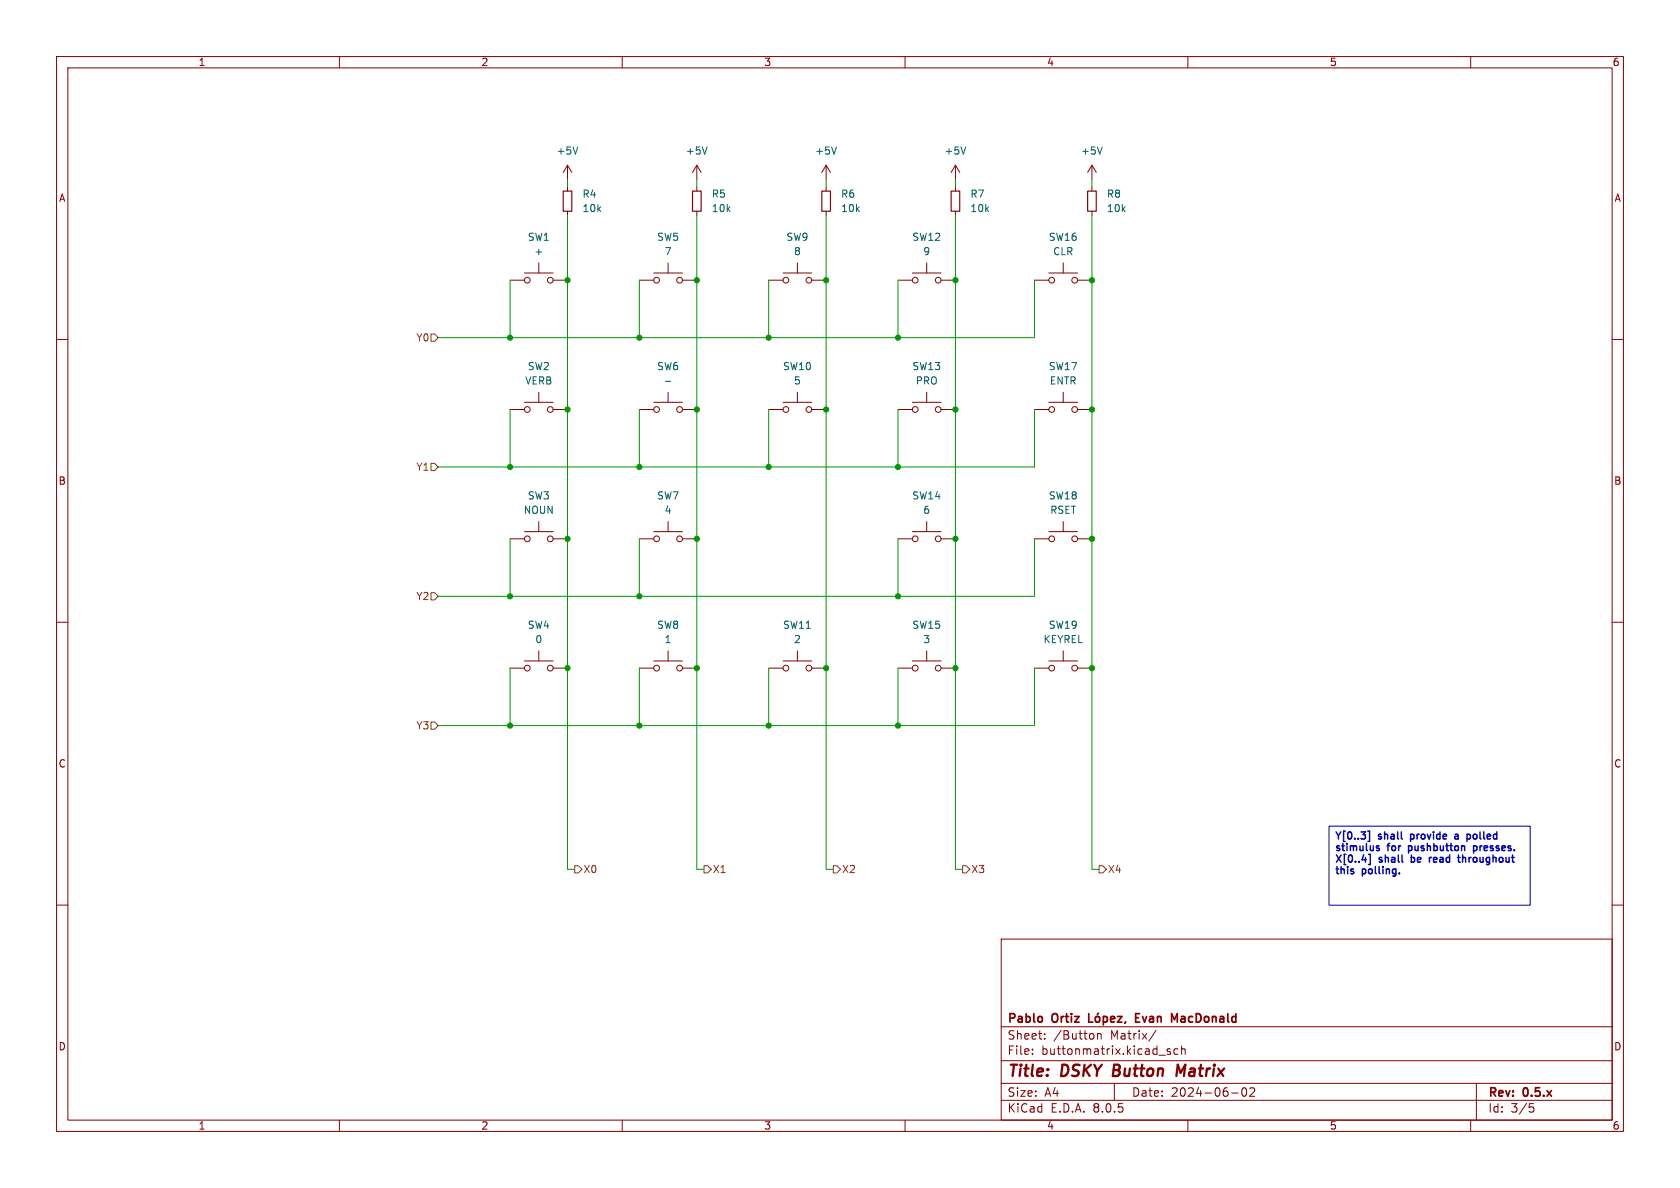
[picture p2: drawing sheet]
<svg xmlns="http://www.w3.org/2000/svg" width="297mm" height="210mm" viewBox="0 0 297 210" stroke-linecap="round" stroke-linejoin="round" font-family="sans-serif">
<g fill="none" stroke="#840000" stroke-width=".18">
<path d="M10 10h277v190h-277zM12 12h273v186h-273zM60 10v2M110 10v2M160 10v2M210 10v2M260 10v2M100.3 29.2v2.6M100.3 33v.8M100.3 37.3v.8M100.3 29.2l-.7 1.3M100.3 29.2l.8 1.3"/>
<path d="M123.2 29.2l-.8 1.3M123.2 29.2v2.6M123.2 33v.8M123.2 37.3v.8M123.2 29.2l.8 1.3M146 29.2l-.7 1.3M146 29.2v2.6M146 33v.8M146 37.3v.8M146 29.2l.8 1.3M168.9 29.2v2.6M168.9 33v.8"/>
<path d="M168.9 37.3v.8M168.9 29.2l-.8 1.3M168.9 29.2l.8 1.3M193 29.2l-.7 1.3M193 29.2v2.6M193 33v.8M193 37.3v.8M193 29.2l.8 1.3M10 60h2M90.2 49.5h2.5M92.7 48.3h5.1M95.2 46.5v1.8"/>
<path d="M97.8 49.5h2.5M113 49.5h2.6M115.6 48.3h5M118.1 46.5v1.8M120.6 49.5h2.6M135.9 49.5h2.5M138.4 48.3h5.1M141 46.5v1.8M143.5 49.5h2.5M158.7 49.5h2.6M161.3 48.3h5.1M163.8 46.5v1.8"/>
<path d="M166.4 49.5h2.5M182.9 49.5h2.5M185.4 48.3h5.1M188 46.5v1.8M190.5 49.5h2.5M285 60h2M90.2 72.4h2.5M92.7 71.1h5.1M95.2 69.3v1.8M97.8 72.4h2.5M113 72.4h2.6M115.6 71.1h5"/>
<path d="M118.1 69.3v1.8M120.6 72.4h2.6M135.9 72.4h2.5M138.4 71.1h5.1M141 69.3v1.8M143.5 72.4h2.5M158.7 72.4h2.6M161.3 71.1h5.1M163.8 69.3v1.8M166.4 72.4h2.5M182.9 72.4h2.5M185.4 71.1h5.1"/>
<path d="M188 69.3v1.8M190.5 72.4h2.5M90.2 95.3h2.5M92.7 94h5.1M95.2 92.2v1.8M97.8 95.3h2.5M113 95.3h2.6M115.6 94h5M118.1 92.2v1.8M120.6 95.3h2.6M158.7 95.3h2.6M161.3 94h5.1"/>
<path d="M163.8 92.2v1.8M166.4 95.3h2.5M182.9 95.3h2.5M185.4 94h5.1M188 92.2v1.8M190.5 95.3h2.5M10 110h2M90.2 118.1h2.5M92.7 116.8h5.1M95.2 115.1v1.7M97.8 118.1h2.5M113 118.1h2.6"/>
<path d="M115.6 116.8h5M118.1 115.1v1.7M120.6 118.1h2.6M135.9 118.1h2.5M138.4 116.8h5.1M141 115.1v1.7M143.5 118.1h2.5M158.7 118.1h2.6M161.3 116.8h5.1M163.8 115.1v1.7M166.4 118.1h2.5M182.9 118.1h2.5"/>
<path d="M185.4 116.8h5.1M188 115.1v1.7M190.5 118.1h2.5M285 110h2M10 160h2M285 160h2M177 166h108v32h-108zM60 198v2M110 198v2M160 198v2M177 194.5h108M177 191.5h108"/>
<path d="M177 187.5h108M177 181.5h108M182.5 186.3v.1M182.5 185.5v.1M184.7 183.6v.1M184.7 182.8v.1M194 182.7v1M194 182.8l.2-.1 .4 .1 .1 .9M197 191.5v3M204.4 182.1l-1.3 2M206.9 185.5l-.4-.1-.2 .2 .1 .2 .5 .2v.3h-.6M208.2 185.5l-.4-.1-.3 .3v.4l.2 .2h.5"/>
<path d="M208.9 185.5l.2-.1 .4 .1v.9M208.9 184.9v1.5M210 198v2M217.7 193.2h1.2M219.7 192.4l.2-.1a.81 .81 0 0 1 .6 .6 .81 .81 0 0 1-.3 .8l-.2 .1a.81 .81 0 0 1-.3-1.4zM221 192.4l.5-.1 .2 .1 .1 .3-.9 1.1h.9M260 198v2M261 191.5v6.5M270.4 195.1h.7M270.5 195.7h.4l.3 .3-.2 .5-.5 .1"/>
<circle cx="93.2" cy="49.5" r=".51"/>
<circle cx="97.3" cy="49.5" r=".51"/>
<circle cx="116.1" cy="49.5" r=".51"/>
<circle cx="120.1" cy="49.5" r=".51"/>
<circle cx="138.9" cy="49.5" r=".51"/>
<circle cx="143" cy="49.5" r=".51"/>
<circle cx="161.8" cy="49.5" r=".51"/>
<circle cx="165.9" cy="49.5" r=".51"/>
<circle cx="185.9" cy="49.5" r=".51"/>
<circle cx="190" cy="49.5" r=".51"/>
<circle cx="93.2" cy="72.4" r=".51"/>
<circle cx="97.3" cy="72.4" r=".51"/>
<circle cx="116.1" cy="72.4" r=".51"/>
<circle cx="120.1" cy="72.4" r=".51"/>
<circle cx="138.9" cy="72.4" r=".51"/>
<circle cx="143" cy="72.4" r=".51"/>
<circle cx="161.8" cy="72.4" r=".51"/>
<circle cx="165.9" cy="72.4" r=".51"/>
<circle cx="185.9" cy="72.4" r=".51"/>
<circle cx="190" cy="72.4" r=".51"/>
<circle cx="93.2" cy="95.3" r=".51"/>
<circle cx="97.3" cy="95.3" r=".51"/>
<circle cx="116.1" cy="95.3" r=".51"/>
<circle cx="120.1" cy="95.3" r=".51"/>
<circle cx="161.8" cy="95.3" r=".51"/>
<circle cx="165.9" cy="95.3" r=".51"/>
<circle cx="185.9" cy="95.3" r=".51"/>
<circle cx="190" cy="95.3" r=".51"/>
<circle cx="93.2" cy="118.1" r=".51"/>
<circle cx="97.3" cy="118.1" r=".51"/>
<circle cx="116.1" cy="118.1" r=".51"/>
<circle cx="120.1" cy="118.1" r=".51"/>
<circle cx="138.9" cy="118.1" r=".51"/>
<circle cx="143" cy="118.1" r=".51"/>
<circle cx="161.8" cy="118.1" r=".51"/>
<circle cx="165.9" cy="118.1" r=".51"/>
<circle cx="185.9" cy="118.1" r=".51"/>
<circle cx="190" cy="118.1" r=".51"/>
</g>
<path d="M209.6 188.2l-.9 1.4-.5-1.4-.2 2" fill="none" stroke="#840000" stroke-width=".4"/>
<path d="M192.5 179.2v1.5h.7M193.7 179.8l.2-.1 .4 .1 .1 .6-.1 .2-.4 .1-.2-.2zM194.2 179.1l-.2 .2M195.1 179.8l.4-.1 .3 .3v.4l-.2 .2h-.5M195.1 179.7v1.5M197.6 179.7h.7l-.7 1h.7M200.8 179.9h.5M201.5 179.2h-.7v1.5h.7M207.1 179.2l.5 1.1 .5-1.1v1.5M196.3 180.2l.8-.2-.1-.2-.4-.1-.3 .2 .1 .7h.6M199 180.6l-.2 .3" fill="none" stroke="#840000" stroke-width=".3"/>
<path d="M99.6 33.8h1.5v3.5h-1.5zM122.4 33.8h1.6v3.5h-1.6zM145.3 33.8h1.5v3.5h-1.5zM168.1 33.8h1.6v3.5h-1.6zM192.3 33.8h1.5v3.5h-1.5z" fill="none" stroke="#840000" stroke-width=".2"/>
<path d="M102.1 26l-.4 1.2M125 26l-.4 1.2M147.9 26l-.5 1.2M170.7 26l-.4 1.2M194.9 26l-.5 1.2M117.6 67.4h1" fill="none" stroke="#006464" stroke-width=".18"/>
<path d="M76.2 59.1h.6l.7 .6-.7 .6h-.6zM76.2 81.9h.6l.7 .7-.7 .6h-.6zM76.2 104.8h.6l.7 .6-.7 .6h-.6zM76.2 127.6h.6l.7 .7-.7 .6h-.6zM101.6 153h.6l.7 .7-.7 .6h-.6zM124.5 153h.6l.6 .7-.6 .6h-.6zM147.3 153h.7l.6 .7-.6 .6h-.7zM170.2 153h.6l.6 .7-.6 .6h-.6zM194.3 153h.6l.7 .7-.7 .6h-.6z" fill="none" stroke="#725600" stroke-width=".18"/>
<path d="M234.9 146.1h35.6v13.9h-35.6z" fill="none" stroke="#0000c2" stroke-width=".18"/>
<g fill="none" stroke="#0000c2" stroke-width=".25">
<path d="M236.2 147l.4 .7 .4-.7M236.3 151.1l.8 1.3M236.4 153.2v1.1M237.1 151.1l-.8 1.3M237.1 153.2v1.3M237.4 149.1v1.1M237.6 151v1.8M237.8 146.9h-.3v1.8M238.4 147.2l.1-.2 .4 .2M240.6 147h.8l-.4 .5M241.1 151.1l-.3 .9M241.6 149.1v1.1"/>
<path d="M241.8 146.9h.3v1.8h-.3M242.2 151v1.8h-.3M243.1 153.2v1.1M243.7 149.9l.2 .2-.2 .3M243.8 153.2v1.1M244.8 147v1.3M244.9 151.1v1.3M247.1 147v1.1M247.2 151.1v1.1M247.7 147v1.1M247.9 151.1v1.1M249 149.5v1.3"/>
<path d="M249 150.3l.1 .1M249.1 149.5l-.1 .1M249.4 147.5v1.2M249.4 148.3h.1M249.5 151.1v1.3M249.5 152.3l.1 .1M249.5 147.5h-.1M252.3 149.1v1.3M252.7 151.6v.8M253.4 147v.2M253.5 149.1v1.3M254.6 147v1.3"/>
<path d="M255.8 149.1v1.1M256.3 151.1v1.3M256.5 149.1v1.1M257.2 147.5h.4l.2 .2M257.8 147.8h-.4l-.2 .2 .2 .3h.4M257.8 151.1v1.1M257.9 152.3l.2 .1M258.6 151.1v1.3M259.8 147.5l.2 .2-.2 .6M260.5 149.5v1.3M261.1 150.1l-.2 .3-.4-.1M261.7 147v1.1"/>
<path d="M262.3 147v1.1M263.9 151.1v1.3M264.6 147v1.3M267.4 151.1v1.1"/>
</g>
<g fill="none" stroke="#009600" stroke-width=".18">
<path d="M100.3 31.8v1.2M100.3 38.1v115.6h1.3M123.2 31.8v1.2M123.2 38.1v115.6h1.3M146 31.8v1.2M146 38.1v115.6h1.3M168.9 31.8v1.2M168.9 38.1v115.6h1.3M193 31.8v1.2M193 38.1v115.6h1.3M90.2 49.5v10.2M113 49.5v10.2"/>
<path d="M135.9 49.5v10.2M158.7 49.5v10.2M182.9 49.5v10.2h-105.4M90.2 72.4v10.2M113 72.4v10.2M135.9 72.4v10.2M158.7 72.4v10.2M182.9 72.4v10.2h-105.4M90.2 95.3v10.1M113 95.3v10.1M158.7 95.3v10.1M182.9 95.3v10.1h-105.4"/>
<path d="M90.2 118.1v10.2M113 118.1v10.2M135.9 118.1v10.2M158.7 118.1v10.2M182.9 118.1v10.2h-105.4"/>
</g>
<g fill="#009600" stroke="#009600" stroke-width=".18">
<circle cx="168.9" cy="49.5" r=".46"/>
<circle cx="158.7" cy="82.6" r=".46"/>
<circle cx="158.7" cy="59.7" r=".46"/>
<circle cx="168.9" cy="72.4" r=".46"/>
<circle cx="193" cy="72.4" r=".46"/>
<circle cx="193" cy="49.5" r=".46"/>
<circle cx="90.2" cy="128.3" r=".46"/>
<circle cx="90.2" cy="105.4" r=".46"/>
<circle cx="100.3" cy="95.3" r=".46"/>
<circle cx="100.3" cy="118.1" r=".46"/>
<circle cx="123.2" cy="72.4" r=".46"/>
<circle cx="113" cy="82.6" r=".46"/>
<circle cx="90.2" cy="82.6" r=".46"/>
<circle cx="168.9" cy="118.1" r=".46"/>
<circle cx="193" cy="95.3" r=".46"/>
<circle cx="123.2" cy="95.3" r=".46"/>
<circle cx="113" cy="128.3" r=".46"/>
<circle cx="123.2" cy="118.1" r=".46"/>
<circle cx="113" cy="105.4" r=".46"/>
<circle cx="146" cy="118.1" r=".46"/>
<circle cx="158.7" cy="105.4" r=".46"/>
<circle cx="158.7" cy="128.3" r=".46"/>
<circle cx="135.9" cy="128.3" r=".46"/>
<circle cx="193" cy="118.1" r=".46"/>
<circle cx="168.9" cy="95.3" r=".46"/>
<circle cx="135.9" cy="59.7" r=".46"/>
<circle cx="146" cy="49.5" r=".46"/>
<circle cx="146" cy="72.4" r=".46"/>
<circle cx="100.3" cy="72.4" r=".46"/>
<circle cx="100.3" cy="49.5" r=".46"/>
<circle cx="90.2" cy="59.7" r=".46"/>
<circle cx="113" cy="59.7" r=".46"/>
<circle cx="135.9" cy="82.6" r=".46"/>
<circle cx="123.2" cy="49.5" r=".46"/>
</g>
<g font-size="2.8" fill="#840000">
<text x="178" y="190.9">Title:</text>
<text x="187.7" y="190.9">DSKY Button</text>
<text x="209.6" y="190.9">Matrix</text>
</g>
<g font-size="2.1" fill="#840000">
<text x="178" y="184">Sheet:</text>
<text x="178" y="181.2">Pablo</text>
<text x="186.1" y="181.2">Ortiz</text>
<text x="186.2" y="184">/Button</text>
<text x="196.4" y="184">Matrix/</text>
<text x="202" y="181.2">Evan</text>
<text x="209" y="181.2">MacDonald</text>
<text x="178" y="186.7">File:</text>
<text x="184.1" y="186.7">buttonmatrix.kicad_sch</text>
<text x="178" y="196.9">KiCad</text>
<text x="178" y="194.1">Size:</text>
<text x="184.7" y="194.1">A4</text>
<text x="185.7" y="196.9">E.D.A.</text>
<text x="193.3" y="196.9">8.0.5</text>
<text x="200" y="194.1">Date:</text>
<text x="207" y="194.1">2024-06-02</text>
<text x="263" y="194.3">Rev:</text>
<text x="263" y="196.9">Id:</text>
<text x="267.1" y="196.9">3/5</text>
<text x="269.4" y="194.3">0.5.x</text>
</g>
<g font-size="1.8" fill="#840000">
<text x="35" y="11.9">1</text>
<text x="85" y="11.9">2</text>
<text x="135" y="11.9">3</text>
<text x="185" y="11.9">4</text>
<text x="235" y="11.9">5</text>
<text x="285" y="11.9">6</text>
<text x="10.3" y="35.9">A</text>
<text x="285.3" y="35.9">A</text>
<text x="10.3" y="85.9">B</text>
<text x="285.3" y="85.9">B</text>
<text x="10.3" y="135.9">C</text>
<text x="285.3" y="135.9">C</text>
<text x="10.3" y="185.9">D</text>
<text x="285.3" y="185.9">D</text>
<text x="35" y="199.9">1</text>
<text x="85" y="199.9">2</text>
<text x="135" y="199.9">3</text>
<text x="185" y="199.9">4</text>
<text x="235" y="199.9">5</text>
<text x="285" y="199.9">6</text>
</g>
<g font-size="1.8" fill="#006464">
<text x="98.3" y="27.5">+5V</text>
<text x="121.2" y="27.5">+5V</text>
<text x="144" y="27.5">+5V</text>
<text x="166.9" y="27.5">+5V</text>
<text x="191" y="27.5">+5V</text>
<text x="102.9" y="35.2">R4</text>
<text x="125.7" y="35.2">R5</text>
<text x="148.6" y="35.2">R6</text>
<text x="171.5" y="35.2">R7</text>
<text x="195.6" y="35.2">R8</text>
<text x="102.9" y="37.7">10k</text>
<text x="125.7" y="37.7">10k</text>
<text x="148.6" y="37.7">10k</text>
<text x="171.5" y="37.7">10k</text>
<text x="195.6" y="37.7">10k</text>
<text x="93.2" y="42.8">SW1</text>
<text x="94.4" y="45.3">+</text>
<text x="116.1" y="42.8">SW5</text>
<text x="117.4" y="45.3">7</text>
<text x="138.9" y="42.8">SW9</text>
<text x="140.3" y="45.3">8</text>
<text x="161.2" y="42.8">SW12</text>
<text x="163.1" y="45.3">9</text>
<text x="185.3" y="42.8">SW16</text>
<text x="186.1" y="45.3">CLR</text>
<text x="93.2" y="65.6">SW2</text>
<text x="116.1" y="65.6">SW6</text>
<text x="138.3" y="65.6">SW10</text>
<text x="161.2" y="65.6">SW13</text>
<text x="185.3" y="65.6">SW17</text>
<text x="92.8" y="68.2">VERB</text>
<text x="140.3" y="68.2">5</text>
<text x="161.8" y="68.2">PRO</text>
<text x="185.5" y="68.2">ENTR</text>
<text x="93.2" y="88.5">SW3</text>
<text x="116.1" y="88.5">SW7</text>
<text x="161.2" y="88.5">SW14</text>
<text x="185.3" y="88.5">SW18</text>
<text x="92.5" y="91">NOUN</text>
<text x="117.4" y="91">4</text>
<text x="163.1" y="91">6</text>
<text x="185.6" y="91">RSET</text>
<text x="93.2" y="111.4">SW4</text>
<text x="94.5" y="113.9">0</text>
<text x="116.1" y="111.4">SW8</text>
<text x="117.4" y="113.9">1</text>
<text x="138.3" y="111.4">SW11</text>
<text x="140.3" y="113.9">2</text>
<text x="161.2" y="111.4">SW15</text>
<text x="163.1" y="113.9">3</text>
<text x="184.4" y="113.9">KEYREL</text>
<text x="185.3" y="111.4">SW19</text>
</g>
<g font-size="1.8" fill="#725600">
<text x="73.5" y="60.6">Y0</text>
<text x="73.5" y="83.4">Y1</text>
<text x="73.5" y="106.3">Y2</text>
<text x="73.5" y="129.1">Y3</text>
<text x="103.1" y="154.5">X0</text>
<text x="125.9" y="154.5">X1</text>
<text x="148.8" y="154.5">X2</text>
<text x="171.6" y="154.5">X3</text>
<text x="195.8" y="154.5">X4</text>
</g>
<g font-size="1.8" fill="#0000c2">
<text x="235.9" y="149">Y[0..3]</text>
<text x="243.8" y="149">shall</text>
<text x="249.9" y="149">provide</text>
<text x="258.3" y="149">a</text>
<text x="260.9" y="149">polled</text>
<text x="235.9" y="151.1">stimulus</text>
<text x="235.9" y="153.1">X[0..4]</text>
<text x="235.9" y="155.2">this</text>
<text x="240.9" y="155.2">polling.</text>
<text x="243.9" y="153.1">shall</text>
<text x="245.4" y="151.1">for</text>
<text x="249.6" y="151.1">pushbutton</text>
<text x="250" y="153.1">be</text>
<text x="253.8" y="153.1">read</text>
<text x="259.4" y="153.1">throughout</text>
<text x="261.6" y="151.1">presses.</text>
</g>
</svg>
